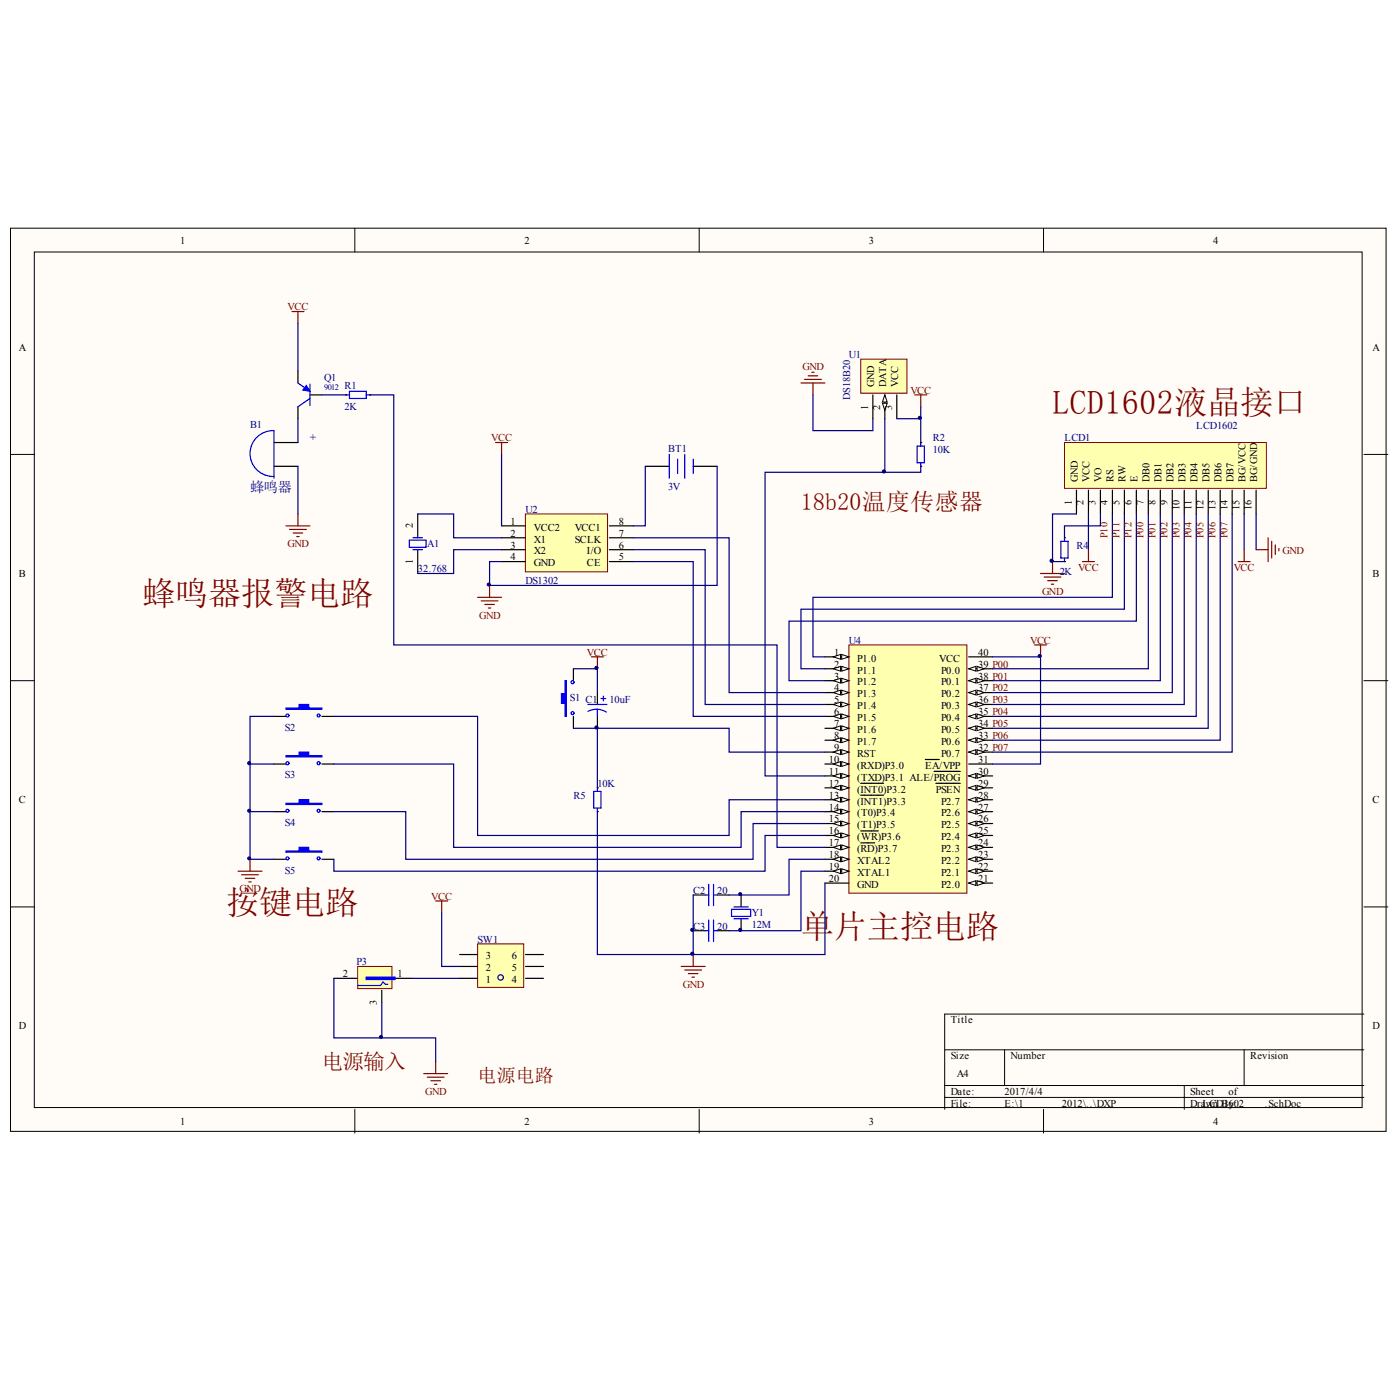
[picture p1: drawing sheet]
<svg xmlns="http://www.w3.org/2000/svg" width="100mm" height="98mm" viewBox="0 0 100 98" stroke-linecap="round" stroke-linejoin="round" font-family="sans-serif">
<g fill="#fffcf8" stroke="#000" stroke-width=".07">
<path d="M.7 16.3h98.1v64.3h-98.1z"/>
<path d="M2.4 18h94.7v60.9h-94.7z"/>
</g>
<g fill="none" stroke="#000" stroke-width=".07">
<path d="M25.3 16.3v1.7M49.9 16.3v1.7M74.4 16.3v1.7M.7 32.4h1.8M97.3 32.4h1.7M.7 48.5h1.8M97.3 48.5h1.7M.7 64.6h1.8M25.3 79.1v1.7M49.9 79.1v1.7M67.4 74.8h29.9M67.4 77.4h29.9"/>
<path d="M67.4 78.2h29.9M71.6 74.8v2.6M74.4 79.1v1.7M84.5 77.4v1.7M88.7 74.8v2.6M97.3 64.6h1.7M97.3 72.3h-29.9v6.8"/>
</g>
<path d="M60.5 46h8.4v17.7h-8.4z" fill="#ffffb0" stroke="#800000" stroke-width=".07"/>
<path d="M58.8 46.8h1.7" fill="none" stroke="#000" stroke-width=".09"/>
<g fill="#fffcf8" stroke="#000" stroke-width=".07">
<path d="M60 46.6l.5 .2-.5 .2z"/>
<path d="M59.4 46.8l.5-.2v.4z"/>
</g>
<path d="M58.8 47.7h1.7" fill="none" stroke="#000" stroke-width=".09"/>
<g fill="#fffcf8" stroke="#000" stroke-width=".07">
<path d="M60 47.5l.5 .2-.5 .1z"/>
<path d="M59.4 47.7l.5-.2v.3z"/>
</g>
<path d="M58.8 48.5h1.7" fill="none" stroke="#000" stroke-width=".09"/>
<g fill="#fffcf8" stroke="#000" stroke-width=".07">
<path d="M60 48.3l.5 .2-.5 .2z"/>
<path d="M59.4 48.5l.5-.2v.4z"/>
</g>
<path d="M58.8 49.4h1.7" fill="none" stroke="#000" stroke-width=".09"/>
<g fill="#fffcf8" stroke="#000" stroke-width=".07">
<path d="M60 49.2l.5 .2-.5 .1z"/>
<path d="M59.4 49.4l.5-.2v.3z"/>
</g>
<path d="M58.8 50.2h1.7" fill="none" stroke="#000" stroke-width=".09"/>
<g fill="#fffcf8" stroke="#000" stroke-width=".07">
<path d="M60 50l.5 .2-.5 .2z"/>
<path d="M59.4 50.2l.5-.2v.4z"/>
</g>
<path d="M58.8 51.1h1.7" fill="none" stroke="#000" stroke-width=".09"/>
<g fill="#fffcf8" stroke="#000" stroke-width=".07">
<path d="M60 50.9l.5 .2-.5 .1z"/>
<path d="M59.4 51.1l.5-.2v.3z"/>
</g>
<path d="M58.8 51.9h1.7" fill="none" stroke="#000" stroke-width=".09"/>
<g fill="#fffcf8" stroke="#000" stroke-width=".07">
<path d="M60 51.7l.5 .2-.5 .2z"/>
<path d="M59.4 51.9l.5-.2v.4z"/>
</g>
<path d="M58.8 52.8h1.7" fill="none" stroke="#000" stroke-width=".09"/>
<g fill="#fffcf8" stroke="#000" stroke-width=".07">
<path d="M60 52.6l.5 .2-.5 .1z"/>
<path d="M59.4 52.8l.5-.2v.3z"/>
</g>
<path d="M58.8 53.6h1.7" fill="none" stroke="#000" stroke-width=".09"/>
<g fill="#fffcf8" stroke="#000" stroke-width=".07">
<path d="M60 53.4l.5 .2-.5 .2z"/>
<path d="M59.4 53.6l.5-.2v.4z"/>
</g>
<path d="M58.8 54.5h1.7" fill="none" stroke="#000" stroke-width=".09"/>
<g fill="#fffcf8" stroke="#000" stroke-width=".07">
<path d="M60 54.3l.5 .2-.5 .1z"/>
<path d="M59.4 54.5l.5-.2v.3z"/>
</g>
<path d="M58.8 55.3h1.7" fill="none" stroke="#000" stroke-width=".09"/>
<g fill="#fffcf8" stroke="#000" stroke-width=".07">
<path d="M60 55.1l.5 .2-.5 .2z"/>
<path d="M59.4 55.3l.5-.2v.4z"/>
</g>
<path d="M58.8 56.2h1.7" fill="none" stroke="#000" stroke-width=".09"/>
<g fill="#fffcf8" stroke="#000" stroke-width=".07">
<path d="M60 56l.5 .2-.5 .1z"/>
<path d="M59.4 56.2l.5-.2v.3z"/>
</g>
<path d="M58.8 57h1.7M61.4 55.8h1.6" fill="none" stroke="#000" stroke-width=".09"/>
<g fill="#fffcf8" stroke="#000" stroke-width=".07">
<path d="M60 56.8l.5 .2-.5 .2z"/>
<path d="M59.4 57l.5-.2v.4z"/>
</g>
<path d="M58.8 57.8h1.7M61.4 56.7h1.6" fill="none" stroke="#000" stroke-width=".09"/>
<g fill="#fffcf8" stroke="#000" stroke-width=".07">
<path d="M60 57.7l.5 .1-.5 .2z"/>
<path d="M59.4 57.8l.5-.1v.3z"/>
</g>
<path d="M58.8 58.7h1.7" fill="none" stroke="#000" stroke-width=".09"/>
<g fill="#fffcf8" stroke="#000" stroke-width=".07">
<path d="M60 58.5l.5 .2-.5 .2z"/>
<path d="M59.4 58.7l.5-.2v.4z"/>
</g>
<path d="M58.8 59.5h1.7" fill="none" stroke="#000" stroke-width=".09"/>
<g fill="#fffcf8" stroke="#000" stroke-width=".07">
<path d="M60 59.4l.5 .1-.5 .2z"/>
<path d="M59.4 59.5l.5-.1v.3z"/>
</g>
<path d="M61.4 59.2h1.2M58.8 60.4h1.7" fill="none" stroke="#000" stroke-width=".09"/>
<g fill="#fffcf8" stroke="#000" stroke-width=".07">
<path d="M60 60.2l.5 .2-.5 .2z"/>
<path d="M59.4 60.4l.5-.2v.4z"/>
</g>
<path d="M58.8 61.2h1.7M61.4 60.1h1" fill="none" stroke="#000" stroke-width=".09"/>
<g fill="#fffcf8" stroke="#000" stroke-width=".07">
<path d="M60 61.1l.5 .1-.5 .2z"/>
<path d="M59.4 61.2l.5-.1v.3z"/>
</g>
<path d="M58.8 62.1h1.7" fill="none" stroke="#000" stroke-width=".09"/>
<g fill="#fffcf8" stroke="#000" stroke-width=".07">
<path d="M60 61.9l.5 .2-.5 .2z"/>
<path d="M59.4 62.1l.5-.2v.4z"/>
</g>
<path d="M58.8 62.9h1.7M69.1 62.9h1.7" fill="none" stroke="#000" stroke-width=".09"/>
<g fill="#fffcf8" stroke="#000" stroke-width=".07">
<path d="M69.1 62.9l.5-.1v.3z"/>
<path d="M69.7 62.8l.5 .1-.5 .2z"/>
</g>
<path d="M69.1 62.1h1.7" fill="none" stroke="#000" stroke-width=".09"/>
<g fill="#fffcf8" stroke="#000" stroke-width=".07">
<path d="M69.1 62.1l.5-.2v.4z"/>
<path d="M69.7 61.9l.5 .2-.5 .2z"/>
</g>
<path d="M69.1 61.2h1.7" fill="none" stroke="#000" stroke-width=".09"/>
<g fill="#fffcf8" stroke="#000" stroke-width=".07">
<path d="M69.1 61.2l.5-.1v.3z"/>
<path d="M69.7 61.1l.5 .1-.5 .2z"/>
</g>
<path d="M69.1 60.4h1.7" fill="none" stroke="#000" stroke-width=".09"/>
<g fill="#fffcf8" stroke="#000" stroke-width=".07">
<path d="M69.1 60.4l.5-.2v.4z"/>
<path d="M69.7 60.2l.5 .2-.5 .2z"/>
</g>
<path d="M69.1 59.5h1.7" fill="none" stroke="#000" stroke-width=".09"/>
<g fill="#fffcf8" stroke="#000" stroke-width=".07">
<path d="M69.1 59.5l.5-.1v.3z"/>
<path d="M69.7 59.4l.5 .1-.5 .2z"/>
</g>
<path d="M69.1 58.7h1.7" fill="none" stroke="#000" stroke-width=".09"/>
<g fill="#fffcf8" stroke="#000" stroke-width=".07">
<path d="M69.1 58.7l.5-.2v.4z"/>
<path d="M69.7 58.5l.5 .2-.5 .2z"/>
</g>
<path d="M69.1 57.8h1.7" fill="none" stroke="#000" stroke-width=".09"/>
<g fill="#fffcf8" stroke="#000" stroke-width=".07">
<path d="M69.1 57.8l.5-.1v.3z"/>
<path d="M69.7 57.7l.5 .1-.5 .2z"/>
</g>
<path d="M69.1 57h1.7" fill="none" stroke="#000" stroke-width=".09"/>
<g fill="#fffcf8" stroke="#000" stroke-width=".07">
<path d="M69.1 57l.5-.2v.4z"/>
<path d="M69.7 56.8l.5 .2-.5 .2z"/>
</g>
<path d="M69.1 56.2h1.7" fill="none" stroke="#000" stroke-width=".09"/>
<g fill="#fffcf8" stroke="#000" stroke-width=".07">
<path d="M69.1 56.2l.5-.2v.3z"/>
<path d="M69.7 56l.5 .2-.5 .1z"/>
</g>
<path d="M66.7 55.8h1.8M69.1 55.3h1.7" fill="none" stroke="#000" stroke-width=".09"/>
<g fill="#fffcf8" stroke="#000" stroke-width=".07">
<path d="M69.1 55.3l.5-.2v.4z"/>
<path d="M69.7 55.1l.5 .2-.5 .2z"/>
</g>
<path d="M66 54.1h1M66.6 55h1.9M69.1 54.5h1.7M69.1 53.6h1.7" fill="none" stroke="#000" stroke-width=".09"/>
<g fill="#fffcf8" stroke="#000" stroke-width=".07">
<path d="M69.1 53.6l.5-.2v.4z"/>
<path d="M69.7 53.4l.5 .2-.5 .2z"/>
</g>
<path d="M69.1 52.8h1.7" fill="none" stroke="#000" stroke-width=".09"/>
<g fill="#fffcf8" stroke="#000" stroke-width=".07">
<path d="M69.1 52.8l.5-.2v.3z"/>
<path d="M69.7 52.6l.5 .2-.5 .1z"/>
</g>
<path d="M69.1 51.9h1.7" fill="none" stroke="#000" stroke-width=".09"/>
<g fill="#fffcf8" stroke="#000" stroke-width=".07">
<path d="M69.1 51.9l.5-.2v.4z"/>
<path d="M69.7 51.7l.5 .2-.5 .2z"/>
</g>
<path d="M69.1 51.1h1.7" fill="none" stroke="#000" stroke-width=".09"/>
<g fill="#fffcf8" stroke="#000" stroke-width=".07">
<path d="M69.1 51.1l.5-.2v.3z"/>
<path d="M69.7 50.9l.5 .2-.5 .1z"/>
</g>
<path d="M69.1 50.2h1.7" fill="none" stroke="#000" stroke-width=".09"/>
<g fill="#fffcf8" stroke="#000" stroke-width=".07">
<path d="M69.1 50.2l.5-.2v.4z"/>
<path d="M69.7 50l.5 .2-.5 .2z"/>
</g>
<path d="M69.1 49.4h1.7" fill="none" stroke="#000" stroke-width=".09"/>
<g fill="#fffcf8" stroke="#000" stroke-width=".07">
<path d="M69.1 49.4l.5-.2v.3z"/>
<path d="M69.7 49.2l.5 .2-.5 .1z"/>
</g>
<path d="M69.1 48.5h1.7" fill="none" stroke="#000" stroke-width=".09"/>
<g fill="#fffcf8" stroke="#000" stroke-width=".07">
<path d="M69.1 48.5l.5-.2v.4z"/>
<path d="M69.7 48.3l.5 .2-.5 .2z"/>
</g>
<path d="M69.1 47.7h1.7" fill="none" stroke="#000" stroke-width=".09"/>
<g fill="#fffcf8" stroke="#000" stroke-width=".07">
<path d="M69.1 47.7l.5-.2v.3z"/>
<path d="M69.7 47.5l.5 .2-.5 .1z"/>
</g>
<g fill="none" stroke="#000" stroke-width=".09">
<path d="M19.5 31.5h1.7M19.5 33.2h1.7M21.2 26.4v.9M21.2 29v.8M22.1 28.1h.9M24.7 28.1h.1M26.4 28.1h.1M19.5 57.8h.9M19.5 54.5h.9M19.5 51.1h.9M23 57.8h.8M23 54.5h.8"/>
<path d="M23 51.1h.8M40.9 47.7v.8M40.9 51.1v.8M42.6 57.8h.1M42.6 56.2h.1M42.6 49.4v.8M42.6 51.1v.8M69.1 46.8h1.7M49.4 63.8h.9M49.4 66.3h.9M51.1 63.8h.9M51.1 66.3h.9"/>
<path d="M52.8 63.8v.8M52.8 65.5v.8"/>
</g>
<g fill="none" stroke="#00f" stroke-width=".09">
<path d="M19.5 34a1.63 1.63 0 0 1-1.7-1.7 1.63 1.63 0 0 1 1.7-1.6v3.4M21.2 27.3l.6 .4M22.1 27.4v1.5M22.1 28.4l-.9 .6M24.7 28.1h.2M24.9 27.9h1.2v.5h-1.2zM26.1 28.1h.3M41.9 50.2h1.4M42.3 56.4h.6v1.2h-.6zM42.6 50.6l.6 .2M42.6 50.6l-.7 .1M42.6 50.6v.5"/>
<path d="M42.6 56.2v.2M42.6 57.6v.2M42.9 49.8h.3M43 49.6v.4M50.3 63.8h.2M50.3 66.3h.2M50.5 63v1.6M50.5 65.6v1.5M50.9 63.8h.2M50.9 63v1.6M50.9 65.6v1.5M50.9 66.3h.2"/>
<path d="M52.2 64.8h1.3v.5h-1.3zM52.3 64.6h1.1M52.3 65.5h1.1"/>
<circle cx="20.5" cy="54.4" r=".11"/>
<circle cx="20.5" cy="51" r=".11"/>
<circle cx="20.5" cy="57.8" r=".11"/>
<circle cx="22.7" cy="54.4" r=".11"/>
<circle cx="22.7" cy="51" r=".11"/>
<circle cx="22.7" cy="57.8" r=".11"/>
<circle cx="40.8" cy="48.6" r=".11"/>
<circle cx="40.8" cy="50.8" r=".11"/>
</g>
<g fill="none" stroke="#800000" stroke-width=".09">
<path d="M20.4 37.5h1.7M20.6 37.7h1.2M20.8 22.2h.9M20.9 38h.7M21.2 38.2h.1M21.2 22.2v.9M21.2 36.6v.9M42.2 46.8h.8M42.6 46.8v.9M73.8 46h.8M74.2 46v.8M48.6 68.9h1.7"/>
<path d="M48.8 69.1h1.2M49.1 69.4h.7M49.3 69.6h.2M49.4 68v.9"/>
</g>
<path d="M79.3 36.6v6h-21.3v4.2h.8M80.2 36.6v6.8h-23.1v4.3h1.7M17.8 57.8h1.7M17.8 54.5h1.7M40.9 51.9h1.7M58.8 53.6h-6.8v-1.7h-9.4v4.3M70.8 46.8h3.4v7.7h-3.4" fill="none" stroke="#000080" stroke-width=".09"/>
<g fill="#00f" stroke="#00f" stroke-width=".09">
<path d="M40.3 48.5h.1v2.6h-.1v-1h-.3v-.7h.3z" fill-rule="evenodd"/>
<path d="M20.4 57.3h.9v-.3h.7v.3h1h-2.6z" fill-rule="evenodd"/>
<path d="M20.4 53.9h.9v-.3h.7v.3h1h-2.6z" fill-rule="evenodd"/>
<path d="M20.4 50.5h.9v-.3h.7v.3h1v.1h-2.6z" fill-rule="evenodd"/>
</g>
<path d="M21.8 27.5l.3 .4-.5-.1z" fill="#00f" stroke="#00f" stroke-width=".07"/>
<path d="M75.9 31.5h14.4v3.3h-14.4z" fill="#ffffb0" stroke="#800000" stroke-width=".07"/>
<g fill="none" stroke="#000" stroke-width=".09">
<path d="M75.9 38.3h.1M76.8 34.9v1.7M77.6 34.9v1.7M78.5 34.9v1.7M79.3 34.9v1.7M80.2 34.9v1.7M81 34.9v1.7M81.9 34.9v1.7M82.7 34.9v1.7M83.6 34.9v1.7M84.5 34.9v1.7M85.3 34.9v1.7"/>
<path d="M86.2 34.9v1.7M87 34.9v1.7M87.9 34.9v1.7M88.7 34.9v1.7M89.6 34.9v1.7M75.9 40h.1M19.5 61.2h.9M23 61.2h.8"/>
</g>
<g fill="none" stroke="#000080" stroke-width=".09">
<path d="M76.8 36.6h-1.7v3.4h.8M77.6 36.6v2.6M78.5 36.6v.9h-2.6v.8M81.9 36.6v11.1h-11.1M82.7 36.6v11.9h-11.9M83.6 36.6v12.8h-12.8M84.5 36.6v13.6h-13.7M85.3 36.6v14.5h-14.5M86.2 36.6v15.3h-15.4M87 36.6v16.2h-16.2M87.9 36.6v17h-17.1M88.7 36.6v2.6"/>
<path d="M89.6 36.6v2.6"/>
</g>
<g fill="none" stroke="#800000" stroke-width=".09">
<path d="M77.6 39.2v.8M88.7 39.2v.8M89.6 39.2h.8M90.4 38.3v1.7M90.7 38.6v1.2M90.9 38.8v.7M91.2 39.1v.2M74.2 40.9h1.7M74.5 41.1h1.2M74.7 41.4h.7M75 41.6h.1M75.1 40v.9"/>
<path d="M77.2 40h.8M88.3 40h.8M17 62.1h1.7M17.2 62.3h1.2M17.5 62.6h.7M17.7 62.9h.2M17.8 61.2v.9"/>
</g>
<g fill="none" stroke="#00f" stroke-width=".09">
<path d="M75.7 38.6h.5v1.2h-.5zM75.9 38.3v.3M75.9 39.8v.2"/>
<circle cx="20.5" cy="61.2" r=".11"/>
<circle cx="22.7" cy="61.2" r=".11"/>
</g>
<path d="M20.4 60.6h.9v-.2h.7v.2h1v.1h-2.6z" fill-rule="evenodd" fill="#00f" stroke="#00f" stroke-width=".09"/>
<path d="M37.5 36.6h5.8v4.2h-5.8z" fill="#ffffb0" stroke="#800000" stroke-width=".07"/>
<g fill="none" stroke="#000" stroke-width=".09">
<path d="M29.8 36.6v1.7M29.8 39.2v1.7M35.8 37.5h1.7M35.8 38.3h1.7M35.8 39.2h1.7M43.5 37.5h1.7M43.5 38.3h1.7M43.5 39.2h1.7M46 33.2h1.7M49.4 33.2h1.7M65.7 33.2h.1M65.7 31.5h.1"/>
<path d="M35.8 40h1.7M43.5 40h1.7"/>
</g>
<g fill="none" stroke="#800000" stroke-width=".09">
<path d="M35.3 31.5h.9M35.8 31.5v.9M57.1 27.3h1.7M57.4 27h1.2M57.6 26.8h.7M57.9 26.5h.2M58 27.3v.8M65.2 28.1h.9M65.7 28.1v.9M34.1 42.6h1.7M34.3 42.8h1.2M34.6 43.1h.7"/>
<path d="M34.8 43.3h.2M34.9 41.7v.9"/>
</g>
<path d="M29.2 38.5h1.2v.5h-1.2zM29.4 38.3h.7M29.4 39.2h.7M47.7 32.4v1.7M48.3 32.7v1M48.8 32.4v1.7M49.4 32.7v1M65.4 31.8h.5v1.2h-.5zM65.7 31.5v.3M65.7 33v.2" fill="none" stroke="#00f" stroke-width=".09"/>
<g fill="none" stroke="#000080" stroke-width=".09">
<path d="M21.2 23.1v3.3M21.2 29.8v1.7M21.2 33.2v3.4M23 28.1h1.7M26.4 28.1h1.7v17.9h27.3v14.4h3.4M29.8 36.6h2.6v1.7h3.4M35.8 39.2h-3.4v1.7h-2.6M35.8 32.4v5.1M45.2 39.2h5.1v11h8.5M45.2 38.3h6.8v11.1h6.8M46 33.2v4.3h-.8M51.1 33.2v8.5h-16.2v-1.7h.9"/>
<path d="M58 28.1v2.6h4.2v-.9M63.1 29.8v3.9h-8.5v21.6h4.2M81 36.6v7.7h-24.7v4.2h2.5M19.5 51.1h-1.7v10.1h1.7M23.8 51.1h10.3v8.4h17.9v-2.5h6.8M23.8 57.8h5.1v3.4h24.8v-2.5h5.1M23.8 54.5h8.6v5.9h20.4v-2.6h6M45.2 40h4.2v11.1h9.4M58.8 59.5h-4.2v2.6h-30.8v-.9M58.8 62.1h-1.7v4.2h-5.1M58.8 61.2h-2.5v2.6h-4.3M58.8 62.9v5.1h-9.4v-4.2"/>
</g>
<path d="M61.4 25.6h3.3v2.4h-3.3z" fill="#ffffb0" stroke="#800000" stroke-width=".07"/>
<path d="M62.2 28.1v1.7M63.1 28.1v1.7" fill="none" stroke="#000" stroke-width=".09"/>
<g fill="#fffcf8" stroke="#000" stroke-width=".07">
<path d="M63.1 28.1l.2 .6h-.4z"/>
<path d="M62.9 28.7h.4l-.2 .5z"/>
</g>
<path d="M64 28.1v1.7" fill="none" stroke="#000" stroke-width=".09"/>
<path d="M64 29.8h1.7M65.7 33.2v.5h-2.6M65.7 29v2.5M42.6 57.8v10.2h6.8" fill="none" stroke="#000080" stroke-width=".09"/>
<path d="M30.2 76.5h1.7M30.5 76.8h1.2M30.7 77h.7M31 77.3h.2M31.1 75.7v.8M31.1 64.2h.8M31.5 64.2v.9" fill="none" stroke="#800000" stroke-width=".09"/>
<path d="M34.1 67.3h3.2v3.1h-3.2z" fill="#ffffb0" stroke="#800000" stroke-width=".07"/>
<path d="M23.8 69.7h1.7M27.2 70.6v.8M27.7 69.7h1.7M32.8 68h1.3M32.8 68.9h1.3M32.8 69.7h1.3M37.5 68h1.3M37.5 68.9h1.3M37.5 69.7h1.3" fill="none" stroke="#000" stroke-width=".09"/>
<g fill="none" stroke="#000080" stroke-width=".09">
<path d="M31.5 65.1v3.8h1.3"/>
<circle cx="35.7" cy="69.7" r=".19"/>
</g>
<path d="M25.5 68.9h2.5v1.6h-2.5z" fill="#ffffb0" stroke="#800000" stroke-width=".07"/>
<path d="M26.1 69.6h2.1v.2h-2.1zM26.1 69.7h2.1M27.7 70.2h-.2l-.2-.2-.2 .2h-1.6" fill="none" stroke="#00f" stroke-width=".09"/>
<path d="M40.9 47.7h1.7v1.7M23.8 69.7v4.3h7.3v1.7M27.2 71.4v2.6M29.4 69.7h3.4" fill="none" stroke="#000080" stroke-width=".09"/>
<g fill="#000080" stroke="#000080" stroke-width=".07">
<circle cx="17.8" cy="61.2" r=".11"/>
<circle cx="17.8" cy="57.8" r=".11"/>
<circle cx="17.8" cy="54.4" r=".11"/>
<circle cx="27.2" cy="73.9" r=".11"/>
<circle cx="34.8" cy="41.7" r=".11"/>
<circle cx="42.5" cy="51.8" r=".11"/>
<circle cx="42.5" cy="47.6" r=".11"/>
<circle cx="49.4" cy="68" r=".11"/>
<circle cx="49.4" cy="66.3" r=".11"/>
<circle cx="52.8" cy="66.3" r=".11"/>
<circle cx="52.8" cy="63.7" r=".11"/>
<circle cx="63" cy="33.6" r=".11"/>
<circle cx="65.6" cy="29.8" r=".11"/>
<circle cx="74.1" cy="46.8" r=".11"/>
<circle cx="75" cy="40" r=".11"/>
</g>
<g font-size="2.4" fill="#800000">
<text x="75.1" y="29.5">LCD1602液晶接口</text>
<text x="10.1" y="43.1">蜂鸣器报警电路</text>
<text x="16.1" y="65.2">按键电路</text>
<text x="57.1" y="66.9">单</text>
<text x="59.5" y="66.9">片主控电路</text>
</g>
<text font-size="1.7" fill="#800000" x="57.1" y="36.3">18b20温度传感器</text>
<text font-size="1.5" fill="#800000" x="23" y="76.2">电源输入</text>
<text font-size="1.3" fill="#800000" x="34.1" y="77.2">电源电路</text>
<text font-size="1" fill="#000080" x="17.8" y="35.1">蜂鸣器</text>
<text font-size=".8" fill="#000080" x="22.1" y="31.4">+</text>
<g font-size=".7">
<text x="12.8" y="17.4">1</text>
<text x="37.4" y="17.4">2</text>
<text x="62" y="17.4">3</text>
<text x="86.5" y="17.4">4</text>
<text x="1.4" y="25">A</text>
<text x="61.9" y="29.2" transform="rotate(-90 61.9 29.2)">1</text>
<text x="62.3" y="27.6" transform="rotate(-90 62.3 27.6)">GND</text>
<text x="62.8" y="29.2" transform="rotate(-90 62.8 29.2)">2</text>
<text x="63.2" y="27.6" transform="rotate(-90 63.2 27.6)">DATA</text>
<text x="63.6" y="29.2" transform="rotate(-90 63.6 29.2)">3</text>
<text x="64" y="27.6" transform="rotate(-90 64 27.6)">VCC</text>
<text x="97.9" y="25">A</text>
<text x="76.4" y="36" transform="rotate(-90 76.4 36)">1</text>
<text x="76.9" y="34.3" transform="rotate(-90 76.9 34.3)">GND</text>
<text x="77.3" y="36" transform="rotate(-90 77.3 36)">2</text>
<text x="77.7" y="34.3" transform="rotate(-90 77.7 34.3)">VCC</text>
<text x="78.1" y="36" transform="rotate(-90 78.1 36)">3</text>
<text x="78.6" y="34.3" transform="rotate(-90 78.6 34.3)">VO</text>
<text x="79" y="36" transform="rotate(-90 79 36)">4</text>
<text x="79.4" y="34.3" transform="rotate(-90 79.4 34.3)">RS</text>
<text x="79.8" y="36" transform="rotate(-90 79.8 36)">5</text>
<text x="80.3" y="34.3" transform="rotate(-90 80.3 34.3)">RW</text>
<text x="80.7" y="36" transform="rotate(-90 80.7 36)">6</text>
<text x="81.1" y="34.3" transform="rotate(-90 81.1 34.3)">E</text>
<text x="81.5" y="36" transform="rotate(-90 81.5 36)">7</text>
<text x="82" y="34.3" transform="rotate(-90 82 34.3)">DB0</text>
<text x="82.4" y="36" transform="rotate(-90 82.4 36)">8</text>
<text x="82.8" y="34.3" transform="rotate(-90 82.8 34.3)">DB1</text>
<text x="83.3" y="36" transform="rotate(-90 83.3 36)">9</text>
<text x="83.7" y="34.3" transform="rotate(-90 83.7 34.3)">DB2</text>
<text x="84.5" y="34.3" transform="rotate(-90 84.5 34.3)">DB3</text>
<text x="85.4" y="34.3" transform="rotate(-90 85.4 34.3)">DB4</text>
<text x="86.2" y="34.3" transform="rotate(-90 86.2 34.3)">DB5</text>
<text x="87.1" y="34.3" transform="rotate(-90 87.1 34.3)">DB6</text>
<text x="88" y="34.3" transform="rotate(-90 88 34.3)">DB7</text>
<text x="88.8" y="34.3" transform="rotate(-90 88.8 34.3)">BG/VCC</text>
<text x="89.7" y="34.3" transform="rotate(-90 89.7 34.3)">BG/GND</text>
<text x="1.4" y="41.1">B</text>
<text x="29.4" y="40.2" transform="rotate(-90 29.4 40.2)">1</text>
<text x="29.4" y="37.7" transform="rotate(-90 29.4 37.7)">2</text>
<text x="36.4" y="37.4">1</text>
<text x="36.4" y="38.2">2</text>
<text x="36.4" y="39.1">3</text>
<text x="36.4" y="39.9">4</text>
<text x="38.1" y="37.8">VCC2</text>
<text x="38.1" y="38.7">X1</text>
<text x="38.1" y="39.5">X2</text>
<text x="38.1" y="40.4">GND</text>
<text x="41" y="38.7">SCLK</text>
<text x="41" y="37.8">VCC1</text>
<text x="41.9" y="40.4">CE</text>
<text x="41.9" y="39.5">I/O</text>
<text x="44.1" y="39.9">5</text>
<text x="44.1" y="39.1">6</text>
<text x="44.1" y="38.2">7</text>
<text x="44.1" y="37.4">8</text>
<text x="84.1" y="36.4" transform="rotate(-90 84.1 36.4)">10</text>
<text x="85" y="36.4" transform="rotate(-90 85 36.4)">11</text>
<text x="85.8" y="36.4" transform="rotate(-90 85.8 36.4)">12</text>
<text x="86.7" y="36.4" transform="rotate(-90 86.7 36.4)">13</text>
<text x="87.5" y="36.4" transform="rotate(-90 87.5 36.4)">14</text>
<text x="88.4" y="36.4" transform="rotate(-90 88.4 36.4)">15</text>
<text x="89.2" y="36.4" transform="rotate(-90 89.2 36.4)">16</text>
<text x="97.9" y="41.1">B</text>
<text x="59.5" y="46.7">1</text>
<text x="59.5" y="47.6">2</text>
<text x="61.1" y="47.2">P1.0</text>
<text x="67" y="47.2">VCC</text>
<text x="69.8" y="47.6">39 P00</text>
<text x="69.8" y="46.7">40</text>
<text x="59.5" y="48.4">3</text>
<text x="59.5" y="49.3">4</text>
<text x="59.5" y="50.1">5</text>
<text x="59.5" y="51">6</text>
<text x="59.5" y="51.8">7</text>
<text x="59.5" y="52.7">8</text>
<text x="59.5" y="53.5">9</text>
<text x="61.1" y="48">P1.1</text>
<text x="61.1" y="48.9">P1.2</text>
<text x="61.1" y="49.7">P1.3</text>
<text x="61.1" y="50.6">P1.4</text>
<text x="61.1" y="51.4">P1.5</text>
<text x="61.1" y="52.3">P1.6</text>
<text x="61.1" y="53.1">P1.7</text>
<text x="61.1" y="53.9">RST</text>
<text x="67.1" y="53.9">P0.7</text>
<text x="67.1" y="53.1">P0.6</text>
<text x="67.1" y="52.3">P0.5</text>
<text x="67.1" y="51.4">P0.4</text>
<text x="67.1" y="50.6">P0.3</text>
<text x="67.1" y="49.7">P0.2</text>
<text x="67.1" y="48.9">P0.1</text>
<text x="67.1" y="48">P0.0</text>
<text x="69.8" y="53.5">32 P07</text>
<text x="69.8" y="52.7">33 P06</text>
<text x="69.8" y="51.8">34 P05</text>
<text x="69.8" y="51">35 P04</text>
<text x="69.8" y="50.1">36 P03</text>
<text x="69.8" y="49.3">37 P02</text>
<text x="69.8" y="48.4">38 P01</text>
<text x="1.4" y="57.2">C</text>
<text x="59.1" y="54.4">10</text>
<text x="59.1" y="55.2">11</text>
<text x="59.1" y="56.1">12</text>
<text x="59.1" y="56.9">13</text>
<text x="59.1" y="57.8">14</text>
<text x="59.1" y="58.6">15</text>
<text x="59.1" y="59.5">16</text>
<text x="61.1" y="54.8">(RXD)P3.0</text>
<text x="61.1" y="55.6">(TXD)P3.1 ALE/PROG</text>
<text x="61.1" y="56.5">(INT0)P3.2</text>
<text x="61.1" y="57.3">(INT1)P3.3</text>
<text x="61.1" y="58.2">(T0)P3.4</text>
<text x="61.1" y="59">(T1)P3.5</text>
<text x="61.1" y="59.9">(WR)P3.6</text>
<text x="66" y="54.8">EA/VPP</text>
<text x="66.7" y="56.5">PSEN</text>
<text x="67.1" y="59.9">P2.4</text>
<text x="67.1" y="59">P2.5</text>
<text x="67.1" y="58.2">P2.6</text>
<text x="67.1" y="57.3">P2.7</text>
<text x="69.8" y="59.5">25</text>
<text x="69.8" y="58.6">26</text>
<text x="69.8" y="57.8">27</text>
<text x="69.8" y="56.9">28</text>
<text x="69.8" y="56.1">29</text>
<text x="69.8" y="55.2">30</text>
<text x="69.8" y="54.4">31</text>
<text x="97.9" y="57.2">C</text>
<text x="59.1" y="60.3">17</text>
<text x="59.1" y="61.2">18</text>
<text x="59.1" y="62">19</text>
<text x="59.1" y="62.9">20</text>
<text x="61.1" y="60.7">(RD)P3.7</text>
<text x="61.1" y="61.6">XTAL2</text>
<text x="61.1" y="62.4">XTAL1</text>
<text x="61.1" y="63.3">GND</text>
<text x="67.1" y="63.3">P2.0</text>
<text x="67.1" y="62.4">P2.1</text>
<text x="67.1" y="61.6">P2.2</text>
<text x="67.1" y="60.7">P2.3</text>
<text x="69.8" y="62.9">21</text>
<text x="69.8" y="62">22</text>
<text x="69.8" y="61.2">23</text>
<text x="69.8" y="60.3">24</text>
<text x="24.5" y="69.6">2</text>
<text x="26.9" y="71.6" transform="rotate(-90 26.9 71.6)">3</text>
<text x="28.3" y="69.6">1</text>
<text x="34.7" y="68.4">3</text>
<text x="34.7" y="69.2">2</text>
<text x="34.7" y="70.1">1</text>
<text x="36.5" y="70.1">4</text>
<text x="36.5" y="69.2">5</text>
<text x="36.5" y="68.4">6</text>
<text x="1.4" y="73.4">D</text>
<text x="67.8" y="72.9">Title</text>
<text x="67.8" y="75.5">Size</text>
<text x="68.2" y="76.8">A4</text>
<text x="72.1" y="75.5">Number</text>
<text x="89.1" y="75.5">Revision</text>
<text x="97.9" y="73.4">D</text>
<text x="12.8" y="80.2">1</text>
<text x="37.4" y="80.2">2</text>
<text x="62" y="80.2">3</text>
<text x="67.8" y="78">Date:</text>
<text x="67.8" y="78.9">File:</text>
<text x="71.6" y="78">2017/4/4</text>
<text x="71.6" y="78.9">E:\1</text>
<text x="75.7" y="78.9">2012\..\DXP</text>
<text x="84.9" y="78">Sheet</text>
<text x="84.9" y="78.9">DraLwCDBy:</text>
<text x="86.5" y="78.9">n 1602</text>
<text x="86.5" y="80.2">4</text>
<text x="87.6" y="78">of</text>
<text x="90.2" y="78.9">.SchDoc</text>
</g>
<g font-size=".7" fill="#800000">
<text x="20.5" y="22.1">VCC</text>
<text x="57.2" y="26.4">GND</text>
<text x="64.9" y="28.1">VCC</text>
<text x="35" y="31.5">VCC</text>
<text x="20.5" y="39">GND</text>
<text x="76.9" y="40.7">VCC</text>
<text x="79" y="38.3" transform="rotate(-90 79 38.3)">P10</text>
<text x="79.8" y="38.3" transform="rotate(-90 79.8 38.3)">P11</text>
<text x="80.7" y="38.3" transform="rotate(-90 80.7 38.3)">P12</text>
<text x="81.5" y="38.3" transform="rotate(-90 81.5 38.3)">P00</text>
<text x="82.4" y="38.3" transform="rotate(-90 82.4 38.3)">P01</text>
<text x="83.3" y="38.3" transform="rotate(-90 83.3 38.3)">P02</text>
<text x="84.1" y="38.3" transform="rotate(-90 84.1 38.3)">P03</text>
<text x="85" y="38.3" transform="rotate(-90 85 38.3)">P04</text>
<text x="85.8" y="38.3" transform="rotate(-90 85.8 38.3)">P05</text>
<text x="86.7" y="38.3" transform="rotate(-90 86.7 38.3)">P06</text>
<text x="87.5" y="38.3" transform="rotate(-90 87.5 38.3)">P07</text>
<text x="88" y="40.7">VCC</text>
<text x="91.5" y="39.5">GND</text>
<text x="34.2" y="44.1">GND</text>
<text x="41.9" y="46.7">VCC</text>
<text x="73.5" y="45.9">VCC</text>
<text x="74.3" y="42.4">GND</text>
<text x="17.1" y="63.6">GND</text>
<text x="30.8" y="64.1">VCC</text>
<text x="48.7" y="70.4">GND</text>
<text x="30.3" y="78">GND</text>
</g>
<g font-size=".7" fill="#000080">
<text x="23.1" y="27.1">Q1</text>
<text x="24.6" y="27.7">R1</text>
<text x="24.6" y="29.3">2K</text>
<text x="60.5" y="25.5">U1</text>
<text x="60.6" y="28.5" transform="rotate(-90 60.6 28.5)">DS18B20</text>
<text x="17.8" y="30.5">B1</text>
<text x="47.6" y="32.2">BT1</text>
<text x="47.6" y="34.9">3V</text>
<text x="66.5" y="31.5">R2</text>
<text x="66.5" y="32.3">10K</text>
<text x="75.9" y="31.5">LCD1</text>
<text x="85.3" y="30.6">LCD1602</text>
<text x="29.8" y="40.8">32.768</text>
<text x="30.5" y="39">A1</text>
<text x="37.5" y="36.6">U2</text>
<text x="37.5" y="41.6">DS1302</text>
<text x="75.6" y="41">2K</text>
<text x="76.8" y="39.1">R4</text>
<text x="60.5" y="45.9">U4</text>
<text x="20.3" y="52.1">S2</text>
<text x="40.6" y="50">S1 C1</text>
<text x="43.5" y="50.1">10uF</text>
<text x="20.3" y="58.9">S4</text>
<text x="20.3" y="55.5">S3</text>
<text x="40.9" y="56.9">R5</text>
<text x="42.6" y="56.1">10K</text>
<text x="20.3" y="62.3">S5</text>
<text x="49.4" y="63.7">C2</text>
<text x="51.1" y="63.7">20</text>
<text x="53.6" y="65.3">Y1</text>
<text x="25.4" y="68.8">P3</text>
<text x="34.1" y="67.2">SW1</text>
<text x="49.4" y="66.3">C3</text>
<text x="51.1" y="66.3">20</text>
<text x="53.6" y="66.2">12M</text>
</g>
<text font-size=".6" fill="#000080" x="23.1" y="27.8">9012</text>
</svg>
